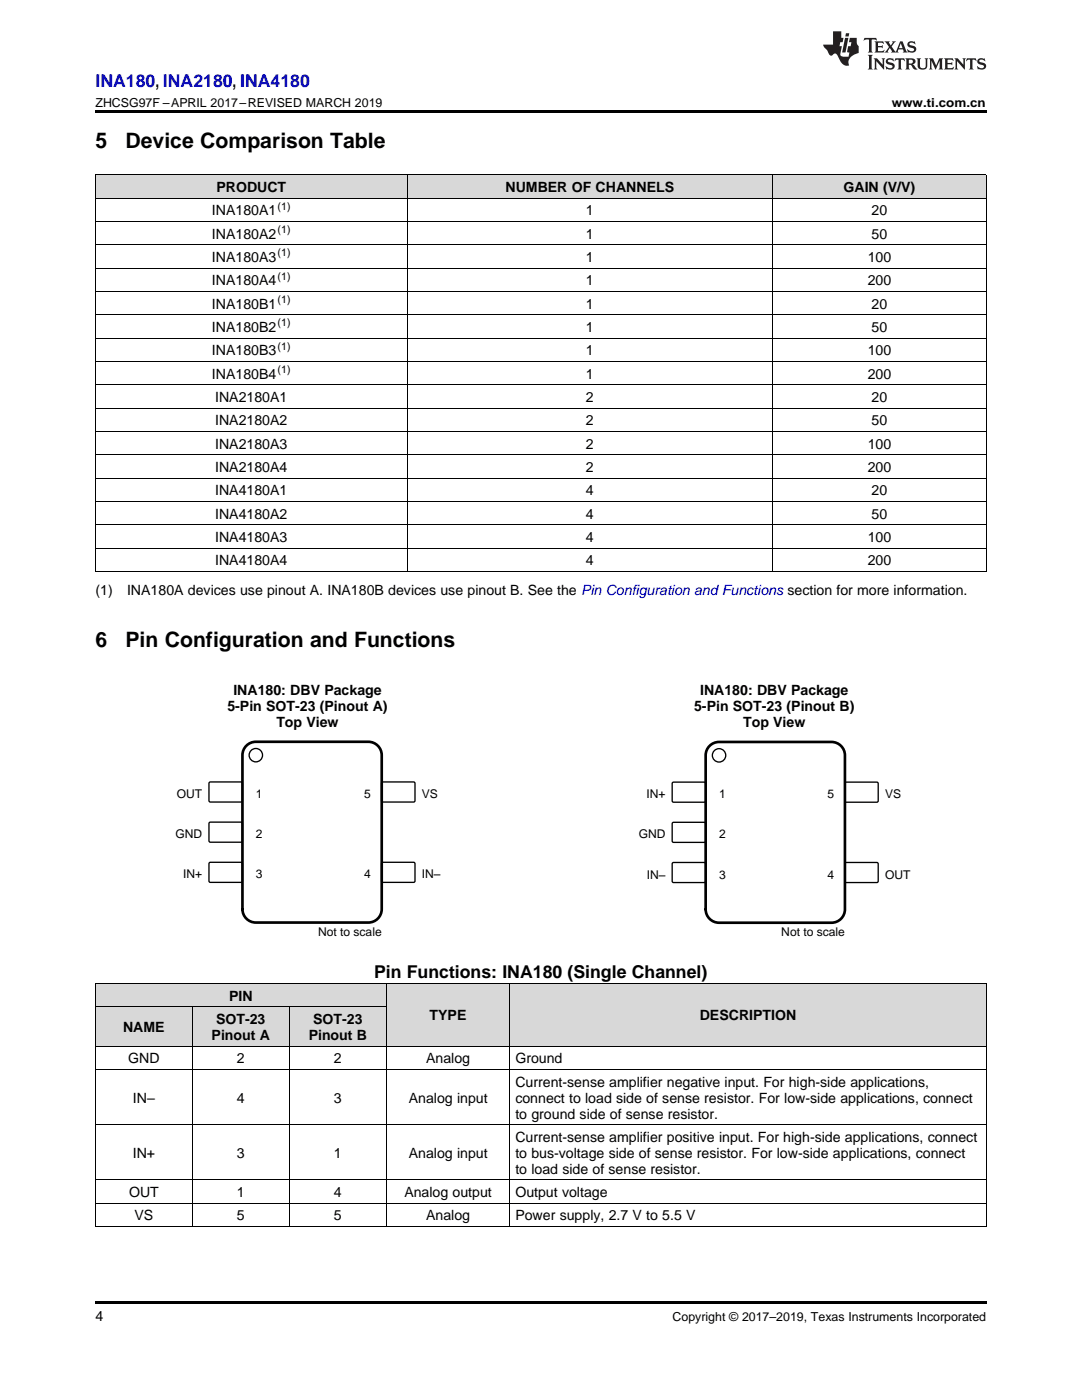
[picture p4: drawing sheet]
<svg xmlns="http://www.w3.org/2000/svg" width="216mm" height="279mm" viewBox="0 0 216 279" stroke-linecap="round" stroke-linejoin="round" font-family="sans-serif">
<g fill="#d8d8d8">
<path d="M77.1 196.4h24.7v12.4h-24.7z"/>
<path d="M101.8 196.4h95v12.4h-95z"/>
<path d="M19 201h19.4v7.8h-19.4z"/>
<path d="M38.4 201h19.3v7.8h-19.3z"/>
<path d="M57.7 201h19.4v7.8h-19.4z"/>
<path d="M19 196.4h19.4v4.6h-19.4z"/>
<path d="M38.4 196.4h19.3v4.6h-19.3z"/>
<path d="M57.7 196.4h19.4v4.6h-19.4z"/>
<path d="M19 34.9h62.3v4.7h-62.3z"/>
<path d="M81.3 34.9h72.9v4.7h-72.9z"/>
<path d="M154.2 34.9h42.6v4.7h-42.6z"/>
</g>
<path d="M19 244.8h.2zM57.6 244.8h.1zM77 244.8h.1zM101.7 244.8h.1zM196.7 244.8h.1zM19 259.7h177.8v.5h-177.8z" fill="#000"/>
<g fill="none" stroke="#000" stroke-width=".2">
<path d="M19 196.3h177.8M19.1 196.3v48.5M77.1 196.3v48.5M101.7 196.3v48.5M196.8 196.3v48.5M19 213.4h177.8M19 208.8h177.8M19 201h58.1M38.3 201v43.8M57.7 201v43.8M19 235.5h177.8M19 224.5h177.8"/>
<path d="M19 244.8h177.8M19 240.1h177.8"/>
</g>
<path d="M134.3 156.1h6.4l.1 .3v3.6l-.3 .1h-6.2l-.2-.3v-3.4z" fill-rule="evenodd" fill="#fff"/>
<path d="M134.3 156.1h6.4l.1 .3v3.6l-.3 .1h-6.2l-.2-.3v-3.4z" fill="none" stroke="#000" stroke-width=".27"/>
<path d="M134.3 164.1h6.4l.1 .3v3.6l-.3 .1h-6.2l-.2-.3v-3.4z" fill-rule="evenodd" fill="#fff"/>
<path d="M134.3 164.1h6.4l.1 .3v3.6l-.3 .1h-6.2l-.2-.3v-3.4z" fill="none" stroke="#000" stroke-width=".27"/>
<path d="M134.3 172.2h6.4l.1 .2v3.6l-.3 .1h-6.2l-.2-.2v-3.5z" fill-rule="evenodd" fill="#fff"/>
<path d="M134.3 172.2h6.4l.1 .2v3.6l-.3 .1h-6.2l-.2-.2v-3.5z" fill="none" stroke="#000" stroke-width=".27"/>
<path d="M168.7 172.2h6.4l.1 .2v3.6l-.2 .1h-6.3l-.1-.2v-3.5z" fill-rule="evenodd" fill="#fff"/>
<path d="M168.7 172.2h6.4l.1 .2v3.6l-.2 .1h-6.3l-.1-.2v-3.5z" fill="none" stroke="#000" stroke-width=".27"/>
<path d="M168.7 156.1h6.4l.1 .3v3.6l-.2 .1h-6.3l-.1-.3v-3.4z" fill-rule="evenodd" fill="#fff"/>
<g fill="none" stroke="#000" stroke-width=".27">
<path d="M168.7 156.1h6.4l.1 .3v3.6l-.2 .1h-6.3l-.1-.3v-3.4z"/>
<circle cx="143.5" cy="150.7" r="1.34"/>
</g>
<path d="M141.8 148.7l1.1-.6h.6h22.4a2.67 2.67 0 0 1 2.7 2.6v30.8a2.67 2.67 0 0 1-2.7 2.6h-22.4a2.67 2.67 0 0 1-2.7-2.6v-30.8a2.67 2.67 0 0 1 1-2z" fill="none" stroke="#000" stroke-width=".53"/>
<path d="M41.8 156.1h6.4l.2 .2-.1 3.6-.2 .2-6.3-.1-.1-.2v-3.5z" fill-rule="evenodd" fill="#fff"/>
<path d="M41.8 156.1h6.4l.2 .2-.1 3.6-.2 .2-6.3-.1-.1-.2v-3.5z" fill="none" stroke="#000" stroke-width=".27"/>
<path d="M41.8 164.1h6.4l.2 .2-.1 3.6-.2 .2-6.3-.1-.1-.2v-3.5z" fill-rule="evenodd" fill="#fff"/>
<path d="M41.8 164.1h6.4l.2 .2-.1 3.6-.2 .2-6.3-.1-.1-.2v-3.5z" fill="none" stroke="#000" stroke-width=".27"/>
<path d="M41.8 172.1h6.4l.2 .3-.1 3.6-.2 .1h-6.3l-.1-.3v-3.4z" fill-rule="evenodd" fill="#fff"/>
<path d="M41.8 172.1h6.4l.2 .3-.1 3.6-.2 .1h-6.3l-.1-.3v-3.4z" fill="none" stroke="#000" stroke-width=".27"/>
<path d="M76.3 172.1h6.4l.1 .3v3.6l-.3 .1h-6.2l-.2-.3v-3.4z" fill-rule="evenodd" fill="#fff"/>
<path d="M76.3 172.1h6.4l.1 .3v3.6l-.3 .1h-6.2l-.2-.3v-3.4z" fill="none" stroke="#000" stroke-width=".27"/>
<path d="M76.3 156.1h6.4l.1 .2v3.6l-.3 .2-6.2-.1-.2-.2v-3.5z" fill-rule="evenodd" fill="#fff"/>
<g fill="none" stroke="#000" stroke-width=".27">
<path d="M76.3 156.1h6.4l.1 .2v3.6l-.3 .2-6.2-.1-.2-.2v-3.5z"/>
<circle cx="51" cy="150.7" r="1.34"/>
</g>
<path d="M49.4 148.6l1-.5 .6-.1h22.5a2.67 2.67 0 0 1 2.7 2.7v30.7a2.67 2.67 0 0 1-2.7 2.7h-22.5a2.67 2.67 0 0 1-2.6-2.7v-30.7a2.67 2.67 0 0 1 1-2.1z" fill="none" stroke="#000" stroke-width=".53"/>
<g fill="none" stroke="#000" stroke-width=".2">
<path d="M19 34.9h177.8v79.2M19 39.5h177.8M19.1 34.9v79.2M81.2 34.9v79.2M154.1 34.9v79.2M19 58.2h177.8M19 53.5h177.8M19 48.8h177.8M19 44.2h177.8M19 76.8h177.8M19 72.1h177.8M19 67.5h177.8"/>
<path d="M19 62.8h177.8M19 95.4h177.8M19 90.8h177.8M19 86.1h177.8M19 81.4h177.8M19 114h177.8M19 109.4h177.8M19 104.7h177.8M19 100.1h177.8"/>
</g>
<path d="M19 22h177.8v.5h-177.8zM19 114.1h.2zM154.1 114.1h.1zM196.7 114.1h.1z" fill="#000"/>
<g fill="#231f20">
<path d="M172.5 7.6l-.1 .5 .4-.2h.6v.1v2.1l-.2 .4h.9l-.2-.4v-2.1l.1-.1h.5l.5 .2-.2-.5zM174.5 8.3l.2 .3v1.5l-.2 .4h1.8l.2-.6a1.04 1.04 0 0 1-1.3 .2v-.7h.6l.3 .2v-.6l-.3 .2h-.6v-.6l.8-.1 .4 .3-.2-.5zM176.5 8.3l.9 1.1-.9 1.1h.8l-.2-.2 .4-.7 .5 .7-.2 .2h1.5l-.2-.2 .2-.4h.9l.1 .4-.2 .2h1l-.3-.3-.7-1.9h-.5l-.9 2-.8-1 .9-1h-.8l.1 .3-.4 .5-.3-.6 .1-.2zM179.7 8.6l.4 1h-.7zM181.3 8.4a.63 .63 0 0 0-.2 .7 .63 .63 0 0 0 .6 .4l.6 .2 .1 .2a.75 .75 0 0 1-.7 .4 .75 .75 0 0 1-.6-.5l.1 .7 .1-.1a1.11 1.11 0 0 0 1.5-.6 1.13 1.13 0 0 0-1.2-.8l-.1-.4a1.04 1.04 0 0 1 1.2 .2l-.2-.5-.2 .1-.4-.2zM173.2 10.9l.2 .4v2.2l-.2 .4h1l-.3-.4v-2.2l.3-.4zM174.3 11.6l.3 .4v1.5l-.3 .4h.8l-.2-.4v-1.3l1.5 1.7v-1.9l.2-.4h-.7l.2 .4v.9l-1.1-1.3zM177 11.8a.62 .62 0 0 0-.2 .7 .62 .62 0 0 0 .6 .4l.6 .1 .1 .3a.76 .76 0 0 1-.7 .3 .76 .76 0 0 1-.7-.4l.2 .7 .1-.1a1.11 1.11 0 0 0 1.5-.6 1.13 1.13 0 0 0-1.2-.8l-.1-.4a1.04 1.04 0 0 1 1.2 .2l-.2-.6-.2 .1-.5-.1zM178.7 11.6l-.2 .6a.61 .61 0 0 1 .8-.3v1.6l-.2 .4h.9l-.2-.4v-1.6a.63 .63 0 0 1 .7 .3l-.1-.6zM180.6 11.6l.3 .4v1.5l-.3 .4h1l-.2-.2-.1-.8 .6 .2a.76 .76 0 0 0 1.2 .7l-1-1a.58 .58 0 0 0 .6-.5 .58 .58 0 0 0-.5-.6zM181.4 11.9h.1a.45 .45 0 0 1 .5 .1 .45 .45 0 0 1 .1 .5l-.8 .2zM182.9 11.6l.2 .2a2.17 2.17 0 0 0 .3 1.9 .99 .99 0 0 0 1.6-.6v-1.1l.2-.4h-.7l.2 .2a1.92 1.92 0 0 1-.2 1.8 .6 .6 0 0 1-.9-.5v-1.1l.2-.4zM185.4 11.6l.2 .4v1.5l-.2 .4h.7l-.2-.4v-1.4l.8 1.8 .8-1.8v1.4l-.2 .4h.9l-.2-.4v-1.5l.2-.4h-.8l-.6 1.5-.6-1.5zM188.4 11.6l.2 .4v1.5l-.2 .4h1.8l.1-.6a1.04 1.04 0 0 1-1.2 .1v-.6h.5l.4 .2v-.6l-.4 .2h-.5v-.7h.8l.3 .3-.1-.6zM190.5 11.6l.2 .4v1.5l-.2 .4h.7l-.2-.4v-1.3l1.5 1.7v-1.9l.2-.4h-.7l.2 .4v.9l-1.1-1.3zM192.9 11.6l-.1 .6a.61 .61 0 0 1 .7-.3l.1 1.6-.3 .4h1l-.3-.4 .1-1.6a.63 .63 0 0 1 .7 .3l-.1-.6zM195.2 11.8a.62 .62 0 0 0-.2 .7 .62 .62 0 0 0 .6 .4l.6 .1 .1 .3a.76 .76 0 0 1-.7 .3 .76 .76 0 0 1-.6-.4l.1 .7 .1-.1a1.11 1.11 0 0 0 1.6-.6 1.13 1.13 0 0 0-1.3-.8l-.1-.4a1.04 1.04 0 0 1 1.2 .2l-.1-.6-.2 .1-.5-.1z"/>
<path d="M166.2 6.3v2.6h-1.9v.4l.8 .9a.91 .91 0 0 0 1 .8 .56 .56 0 0 1 .5-.3 .56 .56 0 0 1 .5 .3l.4 .8a1.53 1.53 0 0 0 1.9 1.2 1.54 1.54 0 0 1 1-2.1l.9-.3v-1.4a1.52 1.52 0 0 1-.4-1.6h-1.3l-.2 .8h.5l-.2 .8h-.5l-.1 1v.2l.4 .1-.2 .8a1.93 1.93 0 0 1-1.6-.3l.3-1.8h-.5l.2-.8h.4l.2-.8h-.4v-1.3zM168.6 7.6l-.6 2.9h.7l.6-2.9zM168.8 6.6l-.1 .7h.6l.2-.7z"/>
</g>
<g font-size="4.2">
<text x="19" y="29.6">5</text>
<text x="25" y="29.6">Device Comparison Table</text>
<text x="19" y="129.2">6</text>
<text x="25" y="129.2">Pin Configuration and Functions</text>
</g>
<text font-size="3.5" fill="#00f" x="19" y="17.3">INA180, INA2180, INA4180</text>
<text font-size="3.5" x="74.6" y="195.1">Pin Functions: INA180 (Single Channel)</text>
<g font-size="2.8">
<text x="43.2" y="38.3">PRODUCT</text>
<text x="100.9" y="38.3">NUMBER OF CHANNELS</text>
<text x="168.3" y="38.3">GAIN (V/V)</text>
<text x="42.3" y="43">INA180A1</text>
<text x="42.3" y="47.6">INA180A2</text>
<text x="116.9" y="43">1</text>
<text x="116.9" y="47.6">1</text>
<text x="173.9" y="43">20</text>
<text x="173.9" y="47.6">50</text>
<text x="42.3" y="52.3">INA180A3</text>
<text x="116.9" y="52.3">1</text>
<text x="173.1" y="52.3">100</text>
<text x="42.3" y="56.9">INA180A4</text>
<text x="116.9" y="56.9">1</text>
<text x="173.1" y="56.9">200</text>
<text x="42.3" y="61.6">INA180B1</text>
<text x="116.9" y="61.6">1</text>
<text x="173.9" y="61.6">20</text>
<text x="42.3" y="66.3">INA180B2</text>
<text x="42.3" y="70.9">INA180B3</text>
<text x="116.9" y="66.3">1</text>
<text x="116.9" y="70.9">1</text>
<text x="173.1" y="70.9">100</text>
<text x="173.9" y="66.3">50</text>
<text x="42.3" y="75.6">INA180B4</text>
<text x="116.9" y="75.6">1</text>
<text x="173.1" y="75.6">200</text>
<text x="42.9" y="80.2">INA2180A1</text>
<text x="116.9" y="80.2">2</text>
<text x="173.9" y="80.2">20</text>
<text x="42.9" y="84.9">INA2180A2</text>
<text x="42.9" y="89.5">INA2180A3</text>
<text x="116.9" y="84.9">2</text>
<text x="116.9" y="89.5">2</text>
<text x="173.1" y="89.5">100</text>
<text x="173.9" y="84.9">50</text>
<text x="42.9" y="94.2">INA2180A4</text>
<text x="116.9" y="94.2">2</text>
<text x="173.1" y="94.2">200</text>
<text x="42.9" y="98.8">INA4180A1</text>
<text x="116.9" y="98.8">4</text>
<text x="173.9" y="98.8">20</text>
<text x="42.9" y="103.5">INA4180A2</text>
<text x="116.9" y="103.5">4</text>
<text x="173.9" y="103.5">50</text>
<text x="42.9" y="108.2">INA4180A3</text>
<text x="42.9" y="112.8">INA4180A4</text>
<text x="116.9" y="108.2">4</text>
<text x="116.9" y="112.8">4</text>
<text x="173.1" y="108.2">100</text>
<text x="173.1" y="112.8">200</text>
<text x="19" y="118.7">(1)</text>
<text x="25.4" y="118.7">INA180A devices use pinout A. INA180B devices use pinout B. See the Pin Configuration and Functions section for more information.</text>
<text x="45.4" y="141.8">5-Pin SOT-23 (Pinout A)</text>
<text x="46.6" y="138.6">INA180: DBV Package</text>
<text x="138.5" y="141.9">5-Pin SOT-23 (Pinout B)</text>
<text x="139.7" y="138.7">INA180: DBV Package</text>
<text x="55.1" y="145">Top View</text>
<text x="148.3" y="145">Top View</text>
<text x="45.7" y="199.7">PIN</text>
<text x="85.7" y="203.7">TYPE</text>
<text x="139.6" y="203.7">DESCRIPTION</text>
<text x="24.6" y="206">NAME</text>
<text x="42.2" y="207.6">Pinout A</text>
<text x="43.1" y="204.4">SOT-23</text>
<text x="61.6" y="207.6">Pinout B</text>
<text x="62.5" y="204.4">SOT-23</text>
<text x="25.6" y="212.2">GND</text>
<text x="47.3" y="212.2">2</text>
<text x="66.6" y="212.2">2</text>
<text x="85" y="212.2">Analog</text>
<text x="102.8" y="212.2">Ground</text>
<text x="26.5" y="220.1">IN–</text>
<text x="47.3" y="220.1">4</text>
<text x="66.6" y="220.1">3</text>
<text x="81.6" y="220.1">Analog input</text>
<text x="102.8" y="216.9">Current-sense amplifier negative input. For high-side applications,</text>
<text x="102.8" y="220.1">connect to load side of sense resistor. For low-side applications, connect</text>
<text x="102.8" y="223.2">to ground side of sense resistor.</text>
<text x="102.8" y="227.9">Current-sense amplifier positive input. For high-side applications, connect</text>
<text x="26.5" y="231.1">IN+</text>
<text x="47.3" y="231.1">3</text>
<text x="66.6" y="231.1">1</text>
<text x="81.6" y="231.1">Analog input</text>
<text x="102.8" y="231.1">to bus-voltage side of sense resistor. For low-side applications, connect</text>
<text x="25.8" y="238.9">OUT</text>
<text x="47.3" y="238.9">1</text>
<text x="66.6" y="238.9">4</text>
<text x="80.7" y="238.9">Analog output</text>
<text x="102.8" y="234.2">to load side of sense resistor.</text>
<text x="102.8" y="238.9">Output voltage</text>
<text x="26.8" y="243.6">VS</text>
<text x="47.3" y="243.6">5</text>
<text x="66.6" y="243.6">5</text>
<text x="85" y="243.6">Analog</text>
<text x="102.8" y="243.6">Power supply, 2.7 V to 5.5 V</text>
<text x="19" y="263.6">4</text>
</g>
<g font-size="2.5">
<text x="19" y="21.4">ZHCSG97F –APRIL 2017–REVISED MARCH 2019</text>
<text x="177.9" y="21.4">www.ti.com.cn</text>
<text x="134.2" y="263.6">Copyright © 2017–2019, Texas Instruments Incorporated</text>
</g>
<g font-size="2.4">
<text x="35.3" y="159.3">OUT</text>
<text x="51" y="159.3">1</text>
<text x="72.7" y="159.3">5</text>
<text x="84.2" y="159.3">VS</text>
<text x="129" y="159.3">IN+</text>
<text x="143.5" y="159.3">1</text>
<text x="165.1" y="159.3">5</text>
<text x="176.6" y="159.3">VS</text>
<text x="35" y="167.3">GND</text>
<text x="51" y="167.3">2</text>
<text x="127.4" y="167.3">GND</text>
<text x="143.5" y="167.3">2</text>
<text x="36.6" y="175.3">IN+</text>
<text x="51" y="175.3">3</text>
<text x="72.7" y="175.3">4</text>
<text x="84.2" y="175.3">IN±</text>
<text x="129" y="175.3">IN±</text>
<text x="143.5" y="175.3">3</text>
<text x="165.1" y="175.3">4</text>
<text x="176.6" y="175.3">OUT</text>
<text x="63.5" y="186.8">Not to scale</text>
<text x="155.9" y="186.8">Not to scale</text>
</g>
<g font-size="2.1">
<text x="55.4" y="41.8">(1)</text>
<text x="55.4" y="46.5">(1)</text>
<text x="55.4" y="51.2">(1)</text>
<text x="55.4" y="55.8">(1)</text>
<text x="55.4" y="60.5">(1)</text>
<text x="55.4" y="65.1">(1)</text>
<text x="55.4" y="69.8">(1)</text>
<text x="55.4" y="74.4">(1)</text>
</g>
</svg>
